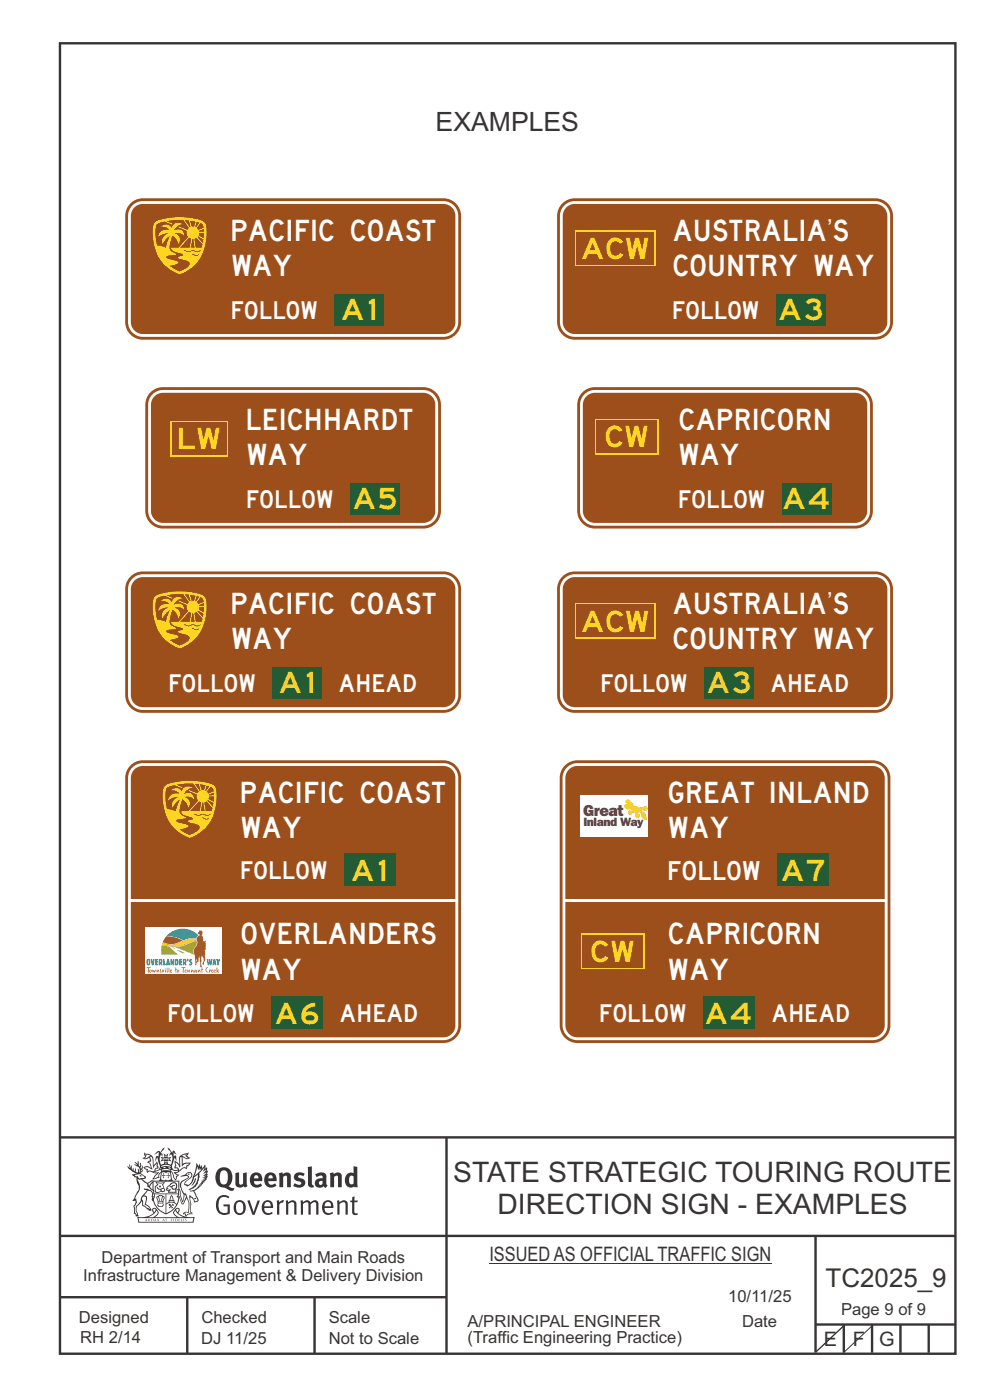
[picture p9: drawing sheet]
<svg xmlns="http://www.w3.org/2000/svg" width="210mm" height="297mm" viewBox="0 0 210 297" stroke-linecap="round" stroke-linejoin="round" font-family="sans-serif">
<path d="M12.7 9.2h190v278h-190zM12.7 241.3h190M94.7 241.4v45.8M12.7 275.2h82M12.7 262.2h190.1M39.7 275.2v12M66.7 275.2v12M173 262.1v24.9" fill="none" stroke="#373435" stroke-width=".51"/>
<g fill="#373435">
<path d="M47 248.4a2.55 2.55 0 0 0 0 2.7l.3 .2a.81 .81 0 0 0 1-1v-.5a1.04 1.04 0 0 0-1.1-1.5zM46.3 248.1a1.82 1.82 0 0 1 2.1-.2 1.82 1.82 0 0 1 .9 1.8 2.29 2.29 0 0 1-.8 2l.7 .3h.5l-.2 .6a2.87 2.87 0 0 1-2-.7 2.12 2.12 0 0 1-1.7-3.1z" fill-rule="evenodd"/>
<path d="M49.9 248.9l.8-.2v2a.46 .46 0 0 0 .3 .6 .46 .46 0 0 0 .6-.3v-2.1l.7-.2v2.4l.2 .5-.5 .3-.3-.3a1.02 1.02 0 0 1-1.2 .3 1.02 1.02 0 0 1-.6-1.1z" fill-rule="evenodd"/>
<path d="M54 249.5l-.1 .5h.9a.49 .49 0 0 0-.2-.6 .49 .49 0 0 0-.6 .1zM53.4 249.1a1.34 1.34 0 0 1 1.6-.2 1.34 1.34 0 0 1 .6 1.5v.2h-1.7a.77 .77 0 0 0 .5 .8 .77 .77 0 0 0 .9-.4l.3 .5a1.59 1.59 0 0 1-2 .2 1.59 1.59 0 0 1-.5-2.1z" fill-rule="evenodd"/>
<path d="M57 249.5l-.1 .5h1a.49 .49 0 0 0-.2-.6 .49 .49 0 0 0-.7 .1zM56.4 249.1a1.34 1.34 0 0 1 1.6-.2 1.34 1.34 0 0 1 .7 1.5v.2h-1.8a.77 .77 0 0 0 .5 .8 .77 .77 0 0 0 .9-.4l.4 .5a1.59 1.59 0 0 1-2.1 .2 1.59 1.59 0 0 1-.5-2.1z" fill-rule="evenodd"/>
<path d="M59.2 248.9l.7-.2 .1 .4a.95 .95 0 0 1 1-.3 .95 .95 0 0 1 .7 .8v2.3h-.8v-2.3a.46 .46 0 0 0-.8 .1v2.2h-.8z" fill-rule="evenodd"/>
<path d="M62.6 249.1a1.75 1.75 0 0 1 2-.1l-.2 .5-.6-.2a.43 .43 0 0 0-.6 .3l.4 .3a1.04 1.04 0 0 1 1.2 1.1 1.04 1.04 0 0 1-1.4 1l-1.2-.4 .3-.6 1 .4 .4-.4a.88 .88 0 0 0-1-.5l-.4-.2-.1-.4z" fill-rule="evenodd"/>
<path d="M65.3 247.6l.8-.2 .1 3.8 .3 .2 .1 .4a.88 .88 0 0 1-1 0 .88 .88 0 0 1-.3-1z" fill-rule="evenodd"/>
<path d="M67.8 250.6a.43 .43 0 0 0-.1 .7 .43 .43 0 0 0 .7-.1v-.7zM66.8 249.1a1.7 1.7 0 0 1 2.4 .1v1.9l.3 .4-.4 .5-.5-.4a1.03 1.03 0 0 1-1.7-.1 1.03 1.03 0 0 1 .8-1.5h.7v-.4a.8 .8 0 0 0-1.2 .1z" fill-rule="evenodd"/>
<path d="M70 248.9l.7-.2 .1 .4a.95 .95 0 0 1 1-.3 .95 .95 0 0 1 .7 .8v2.3h-.8v-2.3a.46 .46 0 0 0-.8 .1v2.2h-.8z" fill-rule="evenodd"/>
<path d="M74.3 249.5a1.48 1.48 0 0 0 0 1.7h.5l.2-.1v-1.5l-.3-.2zM75 247.4l.8 .1 .1 4.4h-.7l-.1-.2a1.26 1.26 0 0 1-1.4 0 1.26 1.26 0 0 1-.5-1.3 1.29 1.29 0 0 1 .4-1.4 1.29 1.29 0 0 1 1.4-.1z" fill-rule="evenodd"/>
<path d="M46.4 253.9a1.72 1.72 0 0 1 2.3 0l-.3 .3a1.24 1.24 0 0 0-1.4-.2 1.24 1.24 0 0 0-.6 1.4 1.49 1.49 0 0 0 1.2 1.9l.7-.1v-1.3h-.8l-.1-.4h1.3v1.9a1.93 1.93 0 0 1-2.2 0 1.93 1.93 0 0 1-.7-2.2l.2-.8z" fill-rule="evenodd"/>
<path d="M50.4 255.1a1.65 1.65 0 0 0 .2 2.2 .99 .99 0 0 0 1-1.4 .78 .78 0 0 0-.4-.8 .78 .78 0 0 0-.8 0zM50 254.9a1.33 1.33 0 0 1 1.6-.1 1.33 1.33 0 0 1 .5 1.4 1.31 1.31 0 0 1-1.3 1.6 1.31 1.31 0 0 1-1.2-1.6v-.6z" fill-rule="evenodd"/>
<path d="M52.5 254.7l.4-.1 .9 2.6 .8-2.5h.5l-1.1 3h-.5z" fill-rule="evenodd"/>
<path d="M56.3 255.2l-.2 .7h1.3a.7 .7 0 0 0-.3-.8 .7 .7 0 0 0-.8 .1zM55.9 255a1.22 1.22 0 0 1 1.5-.2 1.22 1.22 0 0 1 .5 1.5h-1.8a.93 .93 0 0 0 .5 1 .93 .93 0 0 0 1.1-.2l.2 .3a1.43 1.43 0 0 1-1.8 .1 1.43 1.43 0 0 1-.6-1.7z" fill-rule="evenodd"/>
<path d="M58.7 254.7l.4-.1 .1 .5 .4-.4 .6-.1-.2 .5a.66 .66 0 0 0-.8 .7v1.9h-.4z" fill-rule="evenodd"/>
<path d="M60.6 254.7l.4-.1 .1 .5a.94 .94 0 0 1 1-.5 .94 .94 0 0 1 .8 .8v2.3h-.5l-.1-2.5a.81 .81 0 0 0-1.2 .3v2.2h-.4z" fill-rule="evenodd"/>
<path d="M63.7 254.7l.5-.1 .1 .5 .4-.3a.78 .78 0 0 1 1.1 .3 .9 .9 0 0 1 1-.5 .9 .9 0 0 1 .8 .8v2.3h-.5l-.1-2.5a.67 .67 0 0 0-1.1 .3v2.2h-.5v-2.4l-.4-.3-.7 .4v2.3h-.5z" fill-rule="evenodd"/>
<path d="M69 255.2l-.1 .7h1.3a.7 .7 0 0 0-.3-.8 .7 .7 0 0 0-.9 .1zM68.7 255a1.22 1.22 0 0 1 1.5-.2 1.22 1.22 0 0 1 .5 1.5h-1.8a.93 .93 0 0 0 .4 1 .93 .93 0 0 0 1.2-.2l.1 .3a1.44 1.44 0 0 1-1.7 .1 1.44 1.44 0 0 1-.6-1.7z" fill-rule="evenodd"/>
<path d="M71.4 254.7l.5-.1 .1 .5a.94 .94 0 0 1 1-.5 .94 .94 0 0 1 .8 .8v2.3h-.5l-.1-2.5a.81 .81 0 0 0-1.2 .3v2.2h-.4z" fill-rule="evenodd"/>
<path d="M74.7 253.9l.5-.1v.9h.7l-.1 .3h-.6v2.2l.1 .2h.5l.1 .3a.75 .75 0 0 1-1.2-.6v-2.1h-.4v-.3h.4z" fill-rule="evenodd"/>
<path d="M30.8 244.9l1.1 .3-.9 .5h-.4l.6-.5zM31.8 245.4h.2a2.44 2.44 0 0 1 .4 1.9l.1 .5 .7-1-.1 .6 .3 .3a.57 .57 0 0 0-.6 .7l-1-.1-.5 .2 .2-.5-.8-.3 .7-.1 .9 .5 .1-.1-.6-1.3-.2-.2h.5zM30.7 244.4l-.1 .5 .2 .4-.6 .4a1.04 1.04 0 0 0 1.4-.1l.2 .6-.3 .1-.2 .4a.94 .94 0 0 1 .8 1.1l-.2-.1a1.16 1.16 0 0 0-1.5-.1l.3 .4 .4 .2 .1 .5 .2 .1 .1-.2a.94 .94 0 0 1 1.1 .2l.8 .1-1.2 1.2a1.13 1.13 0 0 0 1.2-.2l.4-.1-.1-.4 .5-.8a.83 .83 0 0 0-.6 1.1l-.3-.1-.7 .4 1.1-1.4-.5 .1-.5-.1 1.3-.5-.1-.1-.9 .4v-.3l.2-.2 .3 .1 .1-.3-.2-.4v-.6l-.1-.4-.7 1v-.7a1.42 1.42 0 0 0-1.6-1.8z" fill-rule="evenodd"/>
<path d="M38.5 245.2l.5-.2 .7-.1-.6 .3 .8 .5h-.3zM38.3 245.5l.2-.1 .1 2a1.69 1.69 0 0 1 1.6-.6l-.8 .5 .1 .5a1.1 1.1 0 0 0-1.5 .6l-.1-.5-.2-.2h-.5l.3-.4-.3-.7a1.42 1.42 0 0 1 .8 1.1l.2-.1zM37.1 246.2l.1 1-.2 .3 .1 .4h.5l.1 .2a.96 .96 0 0 1-1.1-.1l-.1 .1a1.06 1.06 0 0 0 1.3 .2v.1a.72 .72 0 0 1-1 .2l.3 .5 .6 .2-.4 .2-.1 .6-.2-.3-.4-1.1-.4-.4 .4 .9a1.54 1.54 0 0 0 .7 1.2l.2-.3a.58 .58 0 0 1 .4-.8l.2-.1h-.3l-.5-.3 .9-.5a.93 .93 0 0 1 1.2-.5v.2l.2-.2 .1-.5a.99 .99 0 0 0 .7-.8l-1.3 .1-.3 .2-.1-1.4 .9 .4 .9-.3h-.4l-.5-.4 .4-.7-.6 .2a1.46 1.46 0 0 0-1.4 2.1v.4l-.2-.4z" fill-rule="evenodd"/>
<path d="M35.6 248.9l.2 .1-.1 .3 .4 .1h-.4v.6l-.1-.6h-.3l.3-.1z" fill-rule="evenodd"/>
<path d="M34.6 248.9l.2 .1v.3l.3 .1h-.3l-.1 .6v-.6h-.4l.4-.1z" fill-rule="evenodd"/>
<path d="M34.3 248.8a.57 .57 0 0 1 .9 .2 .57 .57 0 0 1 .9-.2l.2 1.4h-.2a.57 .57 0 0 1-.9 0 .69 .69 0 0 1-1.1 0zM34.2 248.1l-.3 2.1-.2 .4h3l-.2-.4-.3-2.1h-.2v.2l-.8-.1-.8 .1v-.2z" fill-rule="evenodd"/>
<path d="M34.2 252.4a.3 .3 0 0 0 .6 0 .3 .3 0 0 0-.6 0zM33.3 250.9l.3 .3-.3 .4a.79 .79 0 0 0 0 1.3l.8-.2-.1-.3a.55 .55 0 0 1-.7-.6l.1-.1 .2 .3 .3 .2 .8-.2-.4-.7 .4-.4-.7 .2zM33 250.7l1.1 .2 .9-.2-.4 .6 .4 1.2a.56 .56 0 0 1-.8 .3l-.2 .1a.73 .73 0 0 1-.9 .1 .73 .73 0 0 1-.3-1v-.4l.6-.4z" fill-rule="evenodd"/>
<path d="M35.6 251.8l.7-.4a.58 .58 0 0 1 1-.1 .58 .58 0 0 1-.4 .9l-.3-.3a.43 .43 0 0 1 .6-.4 .57 .57 0 0 0-.8 .2l-.2-.1-.3 .1 .4 .2a.55 .55 0 0 0 .9 .4v.5h-1.3l.3-.4-.1-.1-.6 .1 .2-.3-.2-.1zM35.4 251.8l-.1 .2a.39 .39 0 0 0 .2 .6h.3l-.2 .4h1.9l-.1-.8a.86 .86 0 0 0-.1-1.3 .86 .86 0 0 0-1.3 .4z" fill-rule="evenodd"/>
<path d="M36 254.8h.8v.2h-.8zM36.4 253.8l.2 .8h-.4zM36.4 253.5l-.3 .5-.1 .6h-.2v.4l-.7 .4 .2 .1a1.48 1.48 0 0 1 2.1 .2l.2-.1-.6-.5v-.5h-.2l-.1-.6z" fill-rule="evenodd"/>
<path d="M35.8 255.4l.4 .1 .1 .3 .3-.2-.2-.2a.38 .38 0 0 1 .5 .5l-.2-.2-.3 .2 .3 .2-.3 .3-.1-.4-.4 .4-.1-.2 .4-.3-.1-.1-.2 .1z" fill-rule="evenodd"/>
<path d="M34.5 254h.2v.2l-.2 .6h-.2zM33.6 255.3h.9v.2a.55 .55 0 0 1-.8 .4v-.2l-.2-.1zM33.4 254h.2l.2 .8h-.2zM33.6 255l.8-.1 .1 .2h-.8zM33.8 253.7h.5l-.2 1.1h-.1zM33.3 253.8l-.1 .3 .3 1.1a.48 .48 0 0 0-.1 .6 .48 .48 0 0 0 .5 .2h.5a.49 .49 0 0 0 .2-.8l.3-1.1-.1-.3a1.42 1.42 0 0 0-1.5 0z" fill-rule="evenodd"/>
<path d="M33.7 251.5l.4 .1 .1 .3h-.3z" fill-rule="evenodd"/>
<path d="M41.3 250.1l.3-.2-.2 .8-.6 .8h-.2l.5-.7z" fill-rule="evenodd"/>
<path d="M39.7 249l.3-.2 .5 .2a.88 .88 0 0 1-.6 1.1 1.22 1.22 0 0 0-.8 1.3l.5 .2a.72 .72 0 0 0 .9-.4l.5-.8 .2-.6 .8-.6v.2a2.85 2.85 0 0 1-2 2.9l.1 .1a2.13 2.13 0 0 0 1.9-1.5v-.3a2.01 2.01 0 0 0 .3-1.7l1.1-1.3-.4 1 .7-.5-.7 1 .8-.4-.8 .8 .7-.2-.9 .6 .8-.1-.8 .4h.7l-.8 .3 .3 .2h-.4l.2 .3h-.4l.2 .3h-.4l.1 .2h-.1a2.16 2.16 0 0 1-2 1.1l.1 .2 .4-.1a.76 .76 0 0 1 .7 .8l.5 1.2-.6 .2a1.45 1.45 0 0 0-1.1-1.3l.2 1.8-.1 1.8 .4 .3a1.07 1.07 0 0 0-1.2 .4v-.3l-.5-.2a.87 .87 0 0 1 1.1-.1v-.7a4.4 4.4 0 0 0-.6-3.1l-.1-.3h-.2a2.16 2.16 0 0 1-.7-2.2l.3-.4 1.2-.7a.55 .55 0 0 0-.4-.8zM37.8 252.4a.76 .76 0 0 1 .3 1.1l.6 1.6 .4-1.7 .2 .1a.61 .61 0 0 1-.1 .9l-.3 .8-.2 .1-.7-1.6-.3 .1a1.18 1.18 0 0 0 .1-1.4zM41.8 247.5l.2 .7 .3-.5v.6l.4-.5a1.9 1.9 0 0 1-1.2 1.4l-.3 .3zM38.2 249.6l1.4-.2 .2 .2v.3l-.5 .2a1.26 1.26 0 0 0-.9 1.9l.2 .7a1.84 1.84 0 0 1 .1 2.1l-.4-1.4a.96 .96 0 0 0-.4-1.2l-.4 .2a.78 .78 0 0 1 0 1.3l.1 .3h.4l.4 1.1a.38 .38 0 0 0 .2 .4 .38 .38 0 0 0 .4-.1l.6-1.2a2.94 2.94 0 0 1 .4 2.5l-.1 .4h-.8l-.3 .4v.2l.4-.1 .1 .4 .2 .1a1.02 1.02 0 0 1 1.3-.5v-.4l-.3-.1 .1-1.8-.3-1.3h.1a1.14 1.14 0 0 1 .8 1 .63 .63 0 0 0 .8-.2 .63 .63 0 0 0-.2-.9l-.6-1.2 .9-.6 .2-.4h.3l-.1-.2h.4l-.1-.3h.3l-.1-.3 .5-.1-.2-.2 .6-.4v-.2h-.2l.4-.5h-.3l.3-.5-.4 .1 .4-.5v-.3l-.3 .2 .2-.7-.1-.2-.4 .3v-.8l-.6 .8-.2-.8-.2 .5-.3-.7-.1 .6-.5-.8-.1 1.4-.6 1.8a1.81 1.81 0 0 1-1 1.5l-.6-.2a1.75 1.75 0 0 1 1.1-1.2 .75 .75 0 0 0 .1-1.3 .75 .75 0 0 0-1.2 .4z" fill-rule="evenodd"/>
<path d="M41.2 254.1h.3l.2 .2-.4 .1z" fill-rule="evenodd"/>
<path d="M29.4 258.4h11.6l-.1 .8h-11.4zM31.3 258.2l.5-.1a2.48 2.48 0 0 0 1.4-1.3l.3 .5-.5 .6-.5 .3zM32.5 256.6l.3-.2 .2 .1-.3 .7zM37.2 256.8a2.65 2.65 0 0 0 1.8 1.4h-1.1l-.5-.3-.5-.6zM37.4 256.5l.2-.1 .3 .2-.3 .6zM29.2 258.2l.1 1.2h11.8l.2-1.1-.2-.1a4.1 4.1 0 0 1-3.3-.9l.3-.4-.1-.6a1.06 1.06 0 0 0-1.3 1l.2 .4 .6 .5h-4.7l.3-.1a.84 .84 0 0 0 .6-.8 .84 .84 0 0 0-.5-.8l-.3-.2h-.5l-.1 .6 .3 .4a4.2 4.2 0 0 1-3.4 .9z" fill-rule="evenodd"/>
<path d="M31 258.7l.1 .2h-.2zM31 258.5l-.3 .6 .4-.2 .2 .2z" fill-rule="evenodd"/>
<path d="M31.3 258.6h.3v.4a.25 .25 0 0 0 .2-.1 .25 .25 0 0 0-.1-.3h.1a.29 .29 0 0 1 0 .4 .29 .29 0 0 1-.4 0 .29 .29 0 0 1 0-.4z" fill-rule="evenodd"/>
<path d="M32.2 258.6a.22 .22 0 0 1 .3 .2 .22 .22 0 0 1-.3 .2zM32 258.6l.1 .4a.33 .33 0 0 0 .4 0 .33 .33 0 0 0 0-.4 .33 .33 0 0 0-.5 0z" fill-rule="evenodd"/>
<path d="M32.9 258.7l.1 .2h-.2zM32.9 258.5l-.2 .6 .3-.2 .2 .2z" fill-rule="evenodd"/>
<path d="M33.3 258.6h.2l.1 .1 .2-.1-.2 .2 .2 .3-.3-.3-.1 .3h-.1l.2-.3z" fill-rule="evenodd"/>
<path d="M34.7 258.7l.1 .2h-.2zM34.7 258.5l-.3 .6 .4-.2 .2 .2z" fill-rule="evenodd"/>
<path d="M35 258.5h.5l-.2 .1v.5h-.2l.1-.5z" fill-rule="evenodd"/>
<path d="M36.2 258.6l.3-.1-.1 .1v.2h.1h-.1v.3h-.2z" fill-rule="evenodd"/>
<path d="M36.7 258.6h.2v.5h-.2z" fill-rule="evenodd"/>
<path d="M37.3 258.6a.22 .22 0 0 1 .3 .2 .22 .22 0 0 1-.3 .2zM37.1 258.6v.4a.33 .33 0 0 0 .5 0 .33 .33 0 0 0 0-.4 .33 .33 0 0 0-.5 0z" fill-rule="evenodd"/>
<path d="M37.8 258.6l.4-.1-.2 .1v.2h.1h-.1v.2l.2 .1h-.4z" fill-rule="evenodd"/>
<path d="M38.4 258.6h.2l-.1 .4 .2 .1h-.3z" fill-rule="evenodd"/>
<path d="M38.9 258.6h.2v.5h-.2z" fill-rule="evenodd"/>
<path d="M39.3 258.6h.2h-.1l.2 .3-.2 .2-.1-.1v-.1l.2 .1z" fill-rule="evenodd"/>
<path d="M34.2 247.4a1.51 1.51 0 0 1 2 .2 2.67 2.67 0 0 0-2.1 0zM35.7 247.6l.4 .1 .1 .3-.4-.1zM34.6 247.6h.5l.1 .2h-.4zM34 247.8l.3 .2h-.3zM34.9 246.9l.3-.2 .3 .2zM34.9 245.6l.2 .1v.3h-.2zM35 245.1l.2 .2 .2-.2-.1 .3h-.2zM35.1 246.3h.2l.1 .4-.2-.2-.2 .2zM35.3 245.7l.2-.1v.4h-.2zM34.4 245.7h.3l.1 .3-.4 .1 .2-.2zM35.7 245.7h.3l-.2 .2 .2 .2-.4-.1zM32.7 244.9l1-.5-.1 1-.2-.2-.3 .2-.3 1.1 .5-1 .3 .9a1.84 1.84 0 0 1 .2 1.7l.4 .1a2.48 2.48 0 0 1 2.2 0l.2-.2-.2-.7 .7-1.8 .4 .7-.2-1-.2-.1-.2 .3v-.9l.6 .4-.6-.8-.3 .1-.1 .4-.5-.9-.5-.3 .2 .5 .6 .5-.5 .8 .4-.4a2.06 2.06 0 0 1 0 2.3l-.5-.2-.2-.6 .1-.1 .8 .2-.4-.5 .4-.5-.7 .2-.2-.2 .2-.7-.5 .4-.5-.4 .2 .7-.2 .2-.7-.2 .4 .5-.4 .5 .8-.2 .1 .1-.2 .6-.5 .2a2.02 2.02 0 0 1 0-2.2l.3 .5-.1-.7-.3-.1 .8-1.2-.4 .3-.5 .8-.2-.3a.8 .8 0 0 0-.8 .5z" fill-rule="evenodd"/>
<path d="M29.2 250.1l.3 .1a.61 .61 0 0 1 .8 .4l.3 .2a.8 .8 0 0 1 .6 1l.4 .1 .5 .5a1 1 0 0 1 .5 1.1l-.1 .7v-.5h-.1a.96 .96 0 0 0-.8-1.3l-.2-.2h-.7l-.1-.1-.1 .1 .1 .3h.6l-1.2 1.3-.2 1-.4 .6a1.33 1.33 0 0 0-.5 1.8l.2 .5a1.26 1.26 0 0 1-.5-1.5l-.1-.3a1.56 1.56 0 0 0 .4-1.7l-.3 .2 .2-.5a3.2 3.2 0 0 0 .7-3zM30.4 253.9h.4a2.06 2.06 0 0 1-.1 1.6l.7 .5 .4 .4-.6-.1-.8-.6-.1-.9a.51 .51 0 0 1 .1-.9zM28.6 249.3a1.52 1.52 0 0 1 2.1 .5l-1.1 .2-.2-.1-.1-.4h-.5zM27.5 247v.8l-.3-.4h-.1a3.1 3.1 0 0 0 1.9 1.6l-1 .1 .5 .6 .5 .1 .1 1.1a1.84 1.84 0 0 1-.3 2.5l-.4 .9-.3 .4 .2 .1 .4-.1 .1 .4-.2 .5-.3 .2 .1 1.7h.2l.3 .5 .1 .1 .4-.1-.1-.5a1.3 1.3 0 0 1-.1-1.7l.9-1 .1 1.1 .6 .2 .5 .5 .1-.1 .2 .3h.5a1.85 1.85 0 0 0-1.2-1.4l.1-.3a1.39 1.39 0 0 0 0-1.4l-.5-.1 .5-.5a.66 .66 0 0 1 .9-.4 .66 .66 0 0 1 .3 .9l-.1 .4 .2-.1v.2l-.1 .3 .2 .5 .1-.3a2.24 2.24 0 0 0 .1-2.2 .73 .73 0 0 1-.7-.7 .73 .73 0 0 1 .6-.7v-.2a.94 .94 0 0 0-.9 .8 .48 .48 0 0 1-.1-.6 .48 .48 0 0 1 .5-.2l.5-.3a.51 .51 0 0 0-.8 .2l-.5 .2-1-.8h.6l.2-.5-1.2-.7 .5-.5v-.3l-.5 .4 .1-.2a.69 .69 0 0 0 .2-1v.4l-.2 .3v-1.1l-.3-.2 .1 .6-.1 .2-.4-1.3v.7l-.6-.4 .5 .7-.6-.2 .3 .3a1 1 0 0 1 .7 1.4l-.2-.8v.9l-.5-.2v-.8l-.2 .7-.2-.1-.1-.6-.2 .4-.2-.2 .1-.7-.2 .5z" fill-rule="evenodd"/>
<path d="M29.6 249.4l.2-.1 .3 .2z" fill-rule="evenodd"/>
<path d="M32.4 250.5h5.6v2l-.2-.1v-1.7h-5.2v2.5h5.2v-.8l.1 .2-.1 1.1v-.3h-2.5v4a4.1 4.1 0 0 0 2.6-3.6l.1-.1a4 4 0 0 1-2.8 3.9 4.2 4.2 0 0 1-2.8-4.7l.1 1.2 .1-.1a3.8 3.8 0 0 0 2.5 3.4v-4h-2.5l-.2-.9z" fill-rule="evenodd"/>
<circle cx="40" cy="249.1" r=".17"/>
</g>
<path d="M173 281h29.7M179 281v6M185 281v6M191 281v6M197 281v6" fill="none" stroke="#373435" stroke-width=".51"/>
<path d="M179.2 281.1l-6.1 5.7" fill="none" stroke="#373435" stroke-width=".21"/>
<path d="M124 83.7a3.1 3.1 0 0 0-1 2.2v22.5a3.2 3.2 0 0 0 3.2 3.1h55.2a3.2 3.2 0 0 0 3.2-3.1v-22.5a3.2 3.2 0 0 0-3.2-3.2h-55.2a3.1 3.1 0 0 0-2.2 1zM124.6 83.9a2.54 2.54 0 0 0-1 2v22.5a2.55 2.55 0 0 0 2.6 2.5h55.2a2.55 2.55 0 0 0 2.6-2.5v-22.5a2.55 2.55 0 0 0-2.6-2.6h-55.2l-.6 .1zM123.5 83.2a3.7 3.7 0 0 1 2.7-1.1h55.2a3.8 3.8 0 0 1 3.8 3.8v22.5a3.8 3.8 0 0 1-3.8 3.7h-55.2a3.8 3.8 0 0 1-3.8-3.7v-22.5a3.7 3.7 0 0 1 1.1-2.7z" fill-rule="evenodd" fill="#9d4f1b"/>
<path d="M165.9 102.4h10.5v6.7h-10.5z" fill-rule="evenodd" fill="#235b35"/>
<path d="M126.2 88.9h13.5v7.5h-13.5z" fill-rule="evenodd" fill="#ffd520"/>
<g fill="#9d4f1b">
<path d="M126.5 89.2h12.9v6.9h-12.9z" fill-rule="evenodd"/>
<path d="M32.3 83.7a3.1 3.1 0 0 0-.9 2.2v22.5a3.2 3.2 0 0 0 3.2 3.1h55.2a3.2 3.2 0 0 0 3.1-3.1v-22.5a3.2 3.2 0 0 0-3.1-3.2h-55.2a3.1 3.1 0 0 0-2.3 1zM33 83.9a2.54 2.54 0 0 0-1 2v22.5a2.55 2.55 0 0 0 2.6 2.5h55.2a2.55 2.55 0 0 0 2.5-2.5v-22.5a2.55 2.55 0 0 0-2.5-2.6h-55.2l-.6 .1zM31.9 83.2a3.7 3.7 0 0 1 2.7-1.1h55.2a3.8 3.8 0 0 1 3.7 3.8v22.5a3.8 3.8 0 0 1-3.7 3.7h-55.2a3.8 3.8 0 0 1-3.8-3.7v-22.5a3.7 3.7 0 0 1 1.1-2.7z" fill-rule="evenodd"/>
</g>
<path d="M74.3 102.4h10.5v6.7h-10.5z" fill-rule="evenodd" fill="#235b35"/>
<path d="M36.2 89.3h12.2v7.5h-12.2z" fill-rule="evenodd" fill="#ffd520"/>
<g fill="#9d4f1b">
<path d="M36.5 89.6h11.6v6.9h-11.6z" fill-rule="evenodd"/>
<path d="M119.7 43.6a3.1 3.1 0 0 0-.9 2.2v22.5a3.2 3.2 0 0 0 3.1 3.2h63.8a3.2 3.2 0 0 0 3.1-3.2v-22.5a3.2 3.2 0 0 0-3.1-3.1h-63.8a3.1 3.1 0 0 0-2.2 .9zM119.9 44.2l-.5 1v.6v22.5a2.55 2.55 0 0 0 2.5 2.6h63.8a2.55 2.55 0 0 0 2.5-2.6v-22.5a2.55 2.55 0 0 0-2.5-2.5h-63.8a2.54 2.54 0 0 0-2 .9zM119.3 43.2a3.7 3.7 0 0 1 2.6-1.1h63.8a3.8 3.8 0 0 1 3.7 3.7v22.5a3.8 3.8 0 0 1-3.7 3.8h-63.8a3.8 3.8 0 0 1-3.7-3.8v-22.5a3.7 3.7 0 0 1 1.1-2.6z" fill-rule="evenodd"/>
</g>
<path d="M164.6 62.3h10.5v6.8h-10.5z" fill-rule="evenodd" fill="#235b35"/>
<path d="M122 48.9h17.1v7.5h-17.1z" fill-rule="evenodd" fill="#ffd520"/>
<g fill="#9d4f1b">
<path d="M122.3 49.2h16.5v6.9h-16.5z" fill-rule="evenodd"/>
<path d="M119.7 122.7a3.1 3.1 0 0 0-.9 2.3v22.5a3.2 3.2 0 0 0 3.1 3.1h63.8a3.2 3.2 0 0 0 3.1-3.1v-22.5a3.2 3.2 0 0 0-3.1-3.2h-63.8a3.1 3.1 0 0 0-2.2 .9zM120.3 123a2.54 2.54 0 0 0-.9 2v22.5a2.55 2.55 0 0 0 2.5 2.5h63.8a2.55 2.55 0 0 0 2.5-2.5v-22.5a2.55 2.55 0 0 0-2.5-2.6h-63.8l-.6 .1zM119.3 122.3a3.7 3.7 0 0 1 2.6-1.1h63.8a3.8 3.8 0 0 1 3.7 3.8v22.5a3.8 3.8 0 0 1-3.7 3.7h-63.8a3.8 3.8 0 0 1-3.7-3.7v-22.5a3.7 3.7 0 0 1 1.1-2.7z" fill-rule="evenodd"/>
</g>
<path d="M149.4 141.5h10.5v6.7h-10.5z" fill-rule="evenodd" fill="#235b35"/>
<path d="M122 128h17.1v7.5h-17.1z" fill-rule="evenodd" fill="#ffd520"/>
<g fill="#9d4f1b">
<path d="M122.3 128.3h16.5v6.9h-16.5z" fill-rule="evenodd"/>
<path d="M28.1 43.6a3.1 3.1 0 0 0-.9 2.2v22.5a3.2 3.2 0 0 0 3.1 3.2h63.8a3.2 3.2 0 0 0 3.1-3.2v-22.5a3.2 3.2 0 0 0-3.1-3.1h-63.8a3.1 3.1 0 0 0-2.2 .9zM28.3 44.2l-.5 1v.6v22.5a2.55 2.55 0 0 0 2.5 2.6h63.8a2.55 2.55 0 0 0 2.5-2.6v-22.5a2.55 2.55 0 0 0-2.5-2.5h-63.8a2.54 2.54 0 0 0-2 .9zM27.7 43.2a3.7 3.7 0 0 1 2.6-1.1h63.8a3.8 3.8 0 0 1 3.7 3.7v22.5a3.8 3.8 0 0 1-3.7 3.8h-63.8a3.8 3.8 0 0 1-3.7-3.8v-22.5a3.7 3.7 0 0 1 1.1-2.6z" fill-rule="evenodd"/>
</g>
<path d="M71 62.3h10.5v6.8h-10.5z" fill-rule="evenodd" fill="#235b35"/>
<path d="M32.8 47.3a8.8 8.8 0 0 0 .4 6.3 7.8 7.8 0 0 0 5 4.5 8.5 8.5 0 0 0 5.6-8.2v-.2a2.82 2.82 0 0 0-.7-2.7 13.8 13.8 0 0 0-10.1 .1zM42 50.1l1.2 .7-.2 .8-1.2-1.3zM40.1 50.4l.5 .2-.3 1.9h-2.1zM40.8 50.7h.2l.3 1.8h-.8zM42.2 49.4l1.1-.1-.1 1.3-1.1-.7zM42.1 49l1.2-.5v.6l-1.1 .1zM42.5 47.3l.6 .4 .1 .6-1.1 .5-.4-.4zM41.7 47.1l.6 .1-.7 1.1-.2-.1zM40.3 46.8l1.2 .2-.3 1.1h-.6zM39.1 46.7l.9 .1 .4 1.4-.2 .1zM33.3 47.5l1.6-.5 1.6 .6 .1-.1-1.4-.6 1.7-.2 2-.1 1.2 1.8-.4 .4-1.7-.7-.2 .1 1.9 .8-.1 .6 .4 .7-2.1 2.2h-1.5l-.1 .2 .2 .3 .3 .3 2.1 .7-.2 .3-.8 .2-.1 .3 1.7 .5a.78 .78 0 0 1 .8 .6 .78 .78 0 0 1-.6 .9l-.6 .3a1.47 1.47 0 0 1-1.9 .1l-1.2-.8 1.4-.4 .4-.2v-.2l-2.2-.7a.36 .36 0 0 1-.4-.4 .36 .36 0 0 1 .5-.3l1.6-.2v-.1a1.97 1.97 0 0 1-1.3-1.1l.1-1.2 .4-1.7a2.6 2.6 0 0 1 1.3 1.9 1.4 1.4 0 0 0-.8-2.3 1.93 1.93 0 0 1 2 .5 1.28 1.28 0 0 0-.6-1.2 1.28 1.28 0 0 0-1.4 0h-.1a2.35 2.35 0 0 1 1.9-1.2 1.46 1.46 0 0 0-2.4 .8 1.49 1.49 0 0 0-2.3-.3 1.87 1.87 0 0 1 1.9 .7 1.79 1.79 0 0 0-2.5 1.4 3.1 3.1 0 0 1 2.3-.7 1.84 1.84 0 0 0-1.4 2.3l.9-1.2 .8-.6-.9 2.6-.8-.3-1.1-.2-.1-.4a6 6 0 0 1 .1-4.2zM40.7 53.9h.3a.97 .97 0 0 0 1.3 0 .97 .97 0 0 1-1.5 .1zM39 53.1h.3a1.21 1.21 0 0 0 1.5-.1l.3 .1a1.17 1.17 0 0 0 1.5-.1l-.1 .3a1.4 1.4 0 0 1-1.6 0h-.2a1.28 1.28 0 0 1-1.7-.2zM41.2 50.6l.5-.2 1.3 1.5-.2 .6h-1.3z" fill="#ffd520"/>
<path d="M28.1 122.7a3.1 3.1 0 0 0-.9 2.3v22.5a3.2 3.2 0 0 0 3.1 3.1h63.8a3.2 3.2 0 0 0 3.1-3.1v-22.5a3.2 3.2 0 0 0-3.1-3.2h-63.8a3.1 3.1 0 0 0-2.2 .9zM28.3 123.4l-.5 1v.6v22.5a2.55 2.55 0 0 0 2.5 2.5h63.8a2.55 2.55 0 0 0 2.5-2.5v-22.5a2.55 2.55 0 0 0-2.5-2.6h-63.8a2.54 2.54 0 0 0-2 1zM27.7 122.3a3.7 3.7 0 0 1 2.6-1.1h63.8a3.8 3.8 0 0 1 3.7 3.8v22.5a3.8 3.8 0 0 1-3.7 3.7h-63.8a3.8 3.8 0 0 1-3.7-3.7v-22.5a3.7 3.7 0 0 1 1.1-2.7z" fill-rule="evenodd" fill="#9d4f1b"/>
<path d="M57.8 141.5h10.5v6.7h-10.5z" fill-rule="evenodd" fill="#235b35"/>
<path d="M32.8 126.6a8.8 8.8 0 0 0 .4 6.4 7.8 7.8 0 0 0 5 4.5 8.5 8.5 0 0 0 5.6-8.2v-.2a2.82 2.82 0 0 0-.7-2.7 13.8 13.8 0 0 0-10.1 .1zM42 129.5l1.2 .7-.2 .8-1.2-1.3zM40.1 129.8l.5 .2-.3 1.9h-2.1zM40.8 130.1h.2l.3 1.8h-.8zM42.2 128.8l1.1-.1-.1 1.2-1.1-.6zM42.1 128.4l1.2-.5v.6l-1.1 .1zM42.5 126.7l.6 .4 .1 .6-1.1 .5-.4-.5zM41.7 126.4l.6 .2-.7 1-.2-.1zM40.3 126.2l1.2 .2-.3 1.1h-.6zM39.1 126l.9 .1 .4 1.4-.2 .1zM33.3 126.9l1.6-.6 1.6 .7 .1-.2-1.4-.5 1.7-.3h2l1.2 1.7-.4 .5-1.7-.8-.2 .2 1.9 .7-.1 .7 .4 .6-2.1 2.3h-1.5l-.1 .2 .2 .3 .3 .3 2.1 .7-.2 .2-.8 .3-.1 .2 1.7 .5a.78 .78 0 0 1 .8 .7 .78 .78 0 0 1-.6 .8l-.6 .4a1.47 1.47 0 0 1-1.9 .1l-1.2-.9 1.4-.3 .4-.2v-.2l-2.2-.7a.36 .36 0 0 1-.4-.4 .36 .36 0 0 1 .5-.3l1.6-.2v-.2a1.97 1.97 0 0 1-1.3-1.1l.1-1.1 .4-1.7a2.6 2.6 0 0 1 1.3 1.9 1.4 1.4 0 0 0-.8-2.3 1.93 1.93 0 0 1 2 .5 1.28 1.28 0 0 0-.6-1.3 1.28 1.28 0 0 0-1.4 .1h-.1a2.35 2.35 0 0 1 1.9-1.3 1.46 1.46 0 0 0-2.4 .9 1.49 1.49 0 0 0-2.3-.3 1.87 1.87 0 0 1 1.9 .7 1.79 1.79 0 0 0-2.5 1.4 3.1 3.1 0 0 1 2.3-.7 1.84 1.84 0 0 0-1.4 2.3l.9-1.3 .8-.5-.9 2.6-.8-.4-1.1-.1-.1-.4a6 6 0 0 1 .1-4.2zM40.7 133.2h.3a.97 .97 0 0 0 1.3 .1 .97 .97 0 0 1-1.5 .1zM39 132.4h.3a1.21 1.21 0 0 0 1.5 0h.3a1.17 1.17 0 0 0 1.5 0l-.1 .3a1.4 1.4 0 0 1-1.6-.1h-.2a1.28 1.28 0 0 1-1.7-.2zM41.2 130l.5-.2 1.3 1.4-.2 .7h-1.3z" fill="#ffd520"/>
<path d="M27.7 162.4a3.7 3.7 0 0 1 2.6-1.1h63.8a3.8 3.8 0 0 1 3.7 3.7v52.5a3.8 3.8 0 0 1-3.7 3.8h-63.8a3.8 3.8 0 0 1-3.7-3.8v-52.5a3.7 3.7 0 0 1 1.1-2.6z" fill-rule="evenodd" fill="#9d4f1b"/>
<path d="M28.1 162.8a3.1 3.1 0 0 1 2.2-.9h63.8a3.2 3.2 0 0 1 3.1 3.1v52.5a3.2 3.2 0 0 1-3.1 3.2h-63.8a3.2 3.2 0 0 1-3.1-3.2v-52.5a3.1 3.1 0 0 1 .9-2.2z" fill-rule="evenodd" fill="#fefefe"/>
<path d="M28.7 163.1l1-.5 .6-.1h63.8a2.56 2.56 0 0 1 2.5 2.5v52.5a2.56 2.56 0 0 1-2.5 2.6h-63.8a2.56 2.56 0 0 1-2.5-2.6v-52.5a2.55 2.55 0 0 1 .9-1.9z" fill-rule="evenodd" fill="#9d4f1b"/>
<path d="M27.6 190.7h69v.6h-69z" fill-rule="evenodd" fill="#fefefe"/>
<g fill="#235b35">
<path d="M57.6 211.5h10.9v6.8h-10.9z" fill-rule="evenodd"/>
<path d="M73 181.1h10.9v6.8h-10.9z" fill-rule="evenodd"/>
</g>
<path d="M30.8 196.8h16.2v9.9h-16.2z" fill-rule="evenodd" fill="#fefefe"/>
<path d="M35.3 198.6a6.2 6.2 0 0 1 3.4 .9l-.2 .1a4.1 4.1 0 0 1-4 .3z" fill="#c0333d"/>
<g fill="#008dd0">
<path d="M32 203.5h.3l.1 .8 .1-.8h.3l-.2 1.3h-.4z"/>
<path d="M32.9 203.5h.6v.2l-.3 .1v.1l.3 .1v.2l-.3 .1v.2h.3v.3l-.6-.1z"/>
<path d="M34.6 203.4l.3 .1v.9l.2 .1v.3l-.5-.1z"/>
<path d="M36.2 203.5l.3-.1 .2 .6v-.5h.3l-.1 1.3h-.2l-.2-.7-.1 .6-.2 .1z"/>
<path d="M38 203.5h.6v.2l-.3 .1v.1l.3 .1v.2l-.3 .1v.2h.3v.3l-.6-.1z"/>
<path d="M39.7 203.5h.3l-.1 .4h-.2z"/>
<path d="M40.2 203.5h.5v.2l-.3 .1 .4 .5-.2 .5-.5-.1 .1-.3h.3l-.3-.4z"/>
<path d="M43.9 203.5h.3l.1 .7v-.7h.3l.1 .7 .1-.7h.3l-.3 1.3h-.2l-.1-.5-.1 .5h-.3z"/>
<path d="M45.9 203.5h.3l.1 .4 .1-.4h.3l-.3 1.3h-.3z"/>
<path d="M31.4 203.7l.1 .8 .1-.6zM31.2 203.5a.38 .38 0 0 1 .6 .1v1l-.4 .2-.3-.3z"/>
<path d="M34 203.7l.1 .4v-.3zM33.7 203.5l.7 .1-.1 .7 .1 .5h-.2l-.2-.5v.5h-.3z"/>
<path d="M35.6 203.8l.1 .5zM35.5 203.4l.3 .1 .2 1.3h-.2l-.1-.3-.2 .3h-.3z"/>
<path d="M37.4 203.7l.1 .8v-.6zM37.1 203.5h.5l.2 .2v.8l-.1 .2h-.6z"/>
<path d="M39.1 203.7l.1 .4v-.3zM38.8 203.5l.7 .1-.1 .7 .2 .5h-.3l-.2-.5v.5h-.3z"/>
<path d="M45.5 203.8v.5zM45.3 203.5h.3l.2 1.3h-.2l-.1-.2-.1 .2h-.3z"/>
</g>
<g fill="#c0333d">
<path d="M31.1 205.3l.9-.1-.4 .1-.1 1.1-.1-.1v-1z"/>
<path d="M32.3 205.7l.2 .4 .2-.3 .1 .3 .2-.4v.3a.19 .19 0 0 1-.2 .3 .19 .19 0 0 1-.2-.3l-.2 .3z"/>
<path d="M33.2 205.7l.2 .4v-.1a.21 .21 0 0 1 .3-.3 .21 .21 0 0 1 .1 .4l-.1 .2-.1-.4-.4 .4z"/>
<path d="M34 205.6h.1v.3a.25 .25 0 0 1 .2 .3 .25 .25 0 0 1-.3 .2l.1-.1-.2-.4z"/>
<path d="M34.4 205.7h.1l.1 .4 .3-.4-.2 .3a.21 .21 0 0 1-.2 .3 .21 .21 0 0 1-.1-.3z"/>
<path d="M35.4 205.3l.1 .1v1z"/>
<path d="M35.8 205.3l.1 .1v1z"/>
<path d="M37.2 205.2l.2 .4 .2 .1-.2 .1-.1 .6-.1-.6h-.2l.2-.1z"/>
<path d="M38.5 205.3l.8-.1-.3 .1-.1 1.1-.1-.1v-1z"/>
<path d="M39.8 205.7l.1 .4 .1-.1a.21 .21 0 0 1 .2-.3 .21 .21 0 0 1 .1 .4v.2l-.2-.4-.3 .4z"/>
<path d="M40.5 205.7l.2 .4v-.1a.21 .21 0 0 1 .3-.3 .21 .21 0 0 1 .1 .4l-.1 .2-.1-.4-.4 .4z"/>
<path d="M42 205.7l.1 .4v-.1a.21 .21 0 0 1 .3-.3 .21 .21 0 0 1 .1 .4v.2l-.2-.4-.3 .4z"/>
<path d="M42.8 205.2l.1 .4 .2 .1-.2 .1v.6l-.1-.6h-.2l.2-.1z"/>
<path d="M43.8 205.3l.3-.1-.3 .6 .1 .3 .3 .1-.1 .1a.6 .6 0 0 1-.5-.4 .6 .6 0 0 1 .2-.6z"/>
<path d="M44.4 205.7l.1 .2 .1-.2h.2l-.3 .7z"/>
<path d="M45.9 205.3h.2v.6l.3-.2a.3 .3 0 0 0-.1 .3 .3 .3 0 0 0 .2 .3h-.1l-.3-.2v.2l-.2 .1z"/>
<path d="M31.9 205.9v.3l.1-.3zM31.6 206a.31 .31 0 0 1 .6 0 .31 .31 0 0 1-.6 0z"/>
<path d="M35 205.4a.1 .1 0 0 1 .2 0 .1 .1 0 0 1-.2 0zM35 205.7h.1l.1 .6z"/>
<path d="M36.2 205.8v.1h.1zM36.1 205.8a.19 .19 0 0 1 .3-.1 .19 .19 0 0 1 0 .3 .19 .19 0 0 1-.2 0l.3 .3a.31 .31 0 0 1-.5-.1 .31 .31 0 0 1 .1-.4z"/>
<path d="M37.7 205.9v.3l.2-.3zM37.4 206a.31 .31 0 0 1 .6 0 .31 .31 0 0 1-.6 0z"/>
<path d="M39.4 205.8l-.1 .1h.1zM39.2 205.8a.19 .19 0 0 1 .3-.1 .19 .19 0 0 1 0 .3 .19 .19 0 0 1-.2 0l.3 .3a.31 .31 0 0 1-.4-.1 .31 .31 0 0 1 0-.4z"/>
<path d="M41.5 205.8l-.2 .4zM41.4 205.7a.44 .44 0 0 1 .4 .6l-.2-.3a.25 .25 0 0 1-.1 .3 .25 .25 0 0 1-.4-.1 .25 .25 0 0 1 .2-.3z"/>
<path d="M45 205.8l-.1 .1h.2zM44.9 205.8a.19 .19 0 0 1 .2-.1 .19 .19 0 0 1 .1 .3 .19 .19 0 0 1-.3 0l.3 .3a.31 .31 0 0 1-.4-.1 .31 .31 0 0 1 .1-.4z"/>
<path d="M45.5 205.8v.1h.1zM45.4 205.8a.19 .19 0 0 1 .3-.1 .19 .19 0 0 1 0 .3 .19 .19 0 0 1-.3 0l.4 .3a.31 .31 0 0 1-.5-.1 .31 .31 0 0 1 .1-.4z"/>
<path d="M42.3 197.5l-.4 .5 .4 .2v.3a.93 .93 0 0 0-.4 1.5l-.3 .7a1.93 1.93 0 0 0-.3 2.3l.1 1.7h.3v-.5l.4-.3 .2-1 .2 1.4-.1 .8 .4 .1-.2-1 .2-1.5 .4 .6v.3l-.3 .9a.22 .22 0 0 0 .4 .1 .22 .22 0 0 0 0-.4l.2-.6v-1.6a.29 .29 0 0 1-.1-.3 .29 .29 0 0 1 .2-.3l.1-1.9-.2 .2h-.4l-.1-1-.2-.3 .1-.1v-.4l.3-.2h-.3l-.2-.3zM41.7 203.4l.1 .4-.2 .1z"/>
</g>
<path d="M37.2 200.9a10 10 0 0 0 4-1.2l.5-.1 .2 .3-.3 .8a1.58 1.58 0 0 0-.4 1.8z" fill="#81c34d"/>
<path d="M35.3 198.5a4.6 4.6 0 0 1 6.8 0l-.3 .2-.2 .5a3.2 3.2 0 0 0-2.8 .3 6.3 6.3 0 0 0-3.5-1z" fill="#00b8f1"/>
<path d="M34.5 200a4.2 4.2 0 0 0 4-.3 3.5 3.5 0 0 1 3.1-.4l.1 .2-.8 .2a7.8 7.8 0 0 1-6.1 .9h-.5z" fill="#f79633"/>
<g fill="#81c34d">
<path d="M36.5 200.9l.8 .4z"/>
<path d="M34.3 200.7l1.5 .1 1.9 1.8h-3.4z"/>
<path d="M37.5 201.5h.3l1.4 .7h-.5z"/>
</g>
<path d="M34.9 166.8a8.8 8.8 0 0 0 .5 6.4 7.8 7.8 0 0 0 4.9 4.5 8.5 8.5 0 0 0 5.6-8.2v-.2a2.82 2.82 0 0 0-.7-2.7 13.8 13.8 0 0 0-10.1 .1zM44.1 169.7l1.2 .6-.1 .9-1.2-1.4zM42.2 170l.5 .2-.3 1.9h-2.1zM42.9 170.2h.2l.3 1.9h-.8zM44.3 169l1.1-.1-.1 1.2-1.1-.6zM44.3 168.5l1.1-.4v.6l-1.1 .1zM44.6 166.9l.6 .3 .1 .7-1.1 .5-.3-.5zM43.8 166.6l.6 .2-.7 1-.2-.1zM42.4 166.3l1.2 .3-.3 1.1h-.5zM41.3 166.2l.9 .1 .4 1.4-.2 .1zM35.4 167.2l.4-.3 1.2-.4 1.6 .7 .1-.2-1.3-.5 1.7-.3h1.9l1.2 1.7-.3 .4-1.8-.7-.2 .2 1.9 .7-.1 .7 .4 .6-2.1 2.3h-1.5v.2a1.26 1.26 0 0 0 1.1 .8l1.1 .3a.26 .26 0 0 1 .3 .3 .26 .26 0 0 1-.3 .2l-.7 .2-.1 .2 1.9 .6a.74 .74 0 0 1 .6 .7 .74 .74 0 0 1-.6 .7l-.6 .4a1.47 1.47 0 0 1-1.9 .1l-1.2-.9 1.4-.3 .4-.2v-.2l-2.1-.7a.36 .36 0 0 1-.4-.4 .36 .36 0 0 1 .5-.3l1.5-.2 .1-.2a1.97 1.97 0 0 1-1.4-1.1l.1-1.2 .5-1.6a2.6 2.6 0 0 1 1.2 1.9 1.4 1.4 0 0 0-.8-2.3 1.93 1.93 0 0 1 2.1 .5 1.28 1.28 0 0 0-.7-1.3 1.28 1.28 0 0 0-1.4 .1h-.1a2.35 2.35 0 0 1 1.9-1.3 1.46 1.46 0 0 0-2.3 .9 1.49 1.49 0 0 0-2.4-.3 1.87 1.87 0 0 1 1.9 .7 1.79 1.79 0 0 0-2.4 1.4 3.1 3.1 0 0 1 2.2-.7 1.84 1.84 0 0 0-1.3 2.2l.9-1.2 .7-.5-.9 2.6-.8-.4-1.1-.1-.1-.4a6.7 6.7 0 0 1 .1-4.1zM42.8 173.4h.3a.97 .97 0 0 0 1.3 0 .97 .97 0 0 1-1.5 .2zM41.1 172.6h.3a1.21 1.21 0 0 0 1.5 0h.4a1.17 1.17 0 0 0 1.4 0l-.1 .2a1.4 1.4 0 0 1-1.6 0h-.2a1.28 1.28 0 0 1-1.7-.2zM43.3 170.2l.5-.2 1.3 1.4-.2 .7h-1.3z" fill="#ffd520"/>
<path d="M179.2 281.1l-6.1 5.7" fill="none" stroke="#373435" stroke-width=".21"/>
<path d="M103.8 267.9h1v.2h-1z" fill-rule="evenodd" fill="#373435"/>
<path d="M104.8 268h58.8M185.2 281.1l-6.1 5.7" fill="none" stroke="#373435" stroke-width=".21"/>
<path d="M119.8 162.4a3.7 3.7 0 0 1 2.7-1.1h62.6a3.8 3.8 0 0 1 3.8 3.7v52.5a3.8 3.8 0 0 1-3.8 3.8h-62.6a3.8 3.8 0 0 1-3.8-3.8v-52.5a3.7 3.7 0 0 1 1.1-2.6zM120.3 162.8a3.1 3.1 0 0 1 2.2-.9h62.6a3.2 3.2 0 0 1 3.2 3.1v52.5a3.2 3.2 0 0 1-3.2 3.2h-62.6a3.2 3.2 0 0 1-3.2-3.2v-52.5a3.1 3.1 0 0 1 1-2.2zM120.5 163.4a2.55 2.55 0 0 1 2-.9h62.6a2.56 2.56 0 0 1 2.6 2.5v52.5a2.56 2.56 0 0 1-2.6 2.6h-62.6a2.56 2.56 0 0 1-2.6-2.6v-52.5l.1-.5z" fill-rule="evenodd" fill="#9d4f1b"/>
<path d="M119.7 190.7h68.5v.6h-68.5z" fill-rule="evenodd" fill="#fefefe"/>
<path d="M164.9 181.1h10.9v6.8h-10.9z" fill-rule="evenodd" fill="#235b35"/>
<path d="M123.2 198h13.5v7.5h-13.5z" fill-rule="evenodd" fill="#ffd520"/>
<path d="M123.5 198.3h12.9v6.9h-12.9z" fill-rule="evenodd" fill="#9d4f1b"/>
<path d="M149.2 211.5h10.9v6.8h-10.9z" fill-rule="evenodd" fill="#235b35"/>
<path d="M123.2 168.8h14.3v8.7h-14.3z" fill-rule="evenodd" fill="#fefefe"/>
<path d="M132.9 169.9h.2l.1-.2 .1 .2h.3l-.2 .2 .7 .4 .3 .6h.6l.4 .4 1.3-.2 .1-.2 .1 .2h.3l-.2 .2 .3 .1-.3 .1-.1 .2-.1-.2-.2 .1-.1-.2-.5 .2 .3 .4a1.61 1.61 0 0 1 .8 1.3l.1 .2-.2 .1-.3-.1a1.62 1.62 0 0 1-.8-1.3 .4 .4 0 0 0-.6-.1 .4 .4 0 0 0 .1 .6h.2l-.2 .1 .1 .3-.2-.1-.2 .2v-.2h-.3l.2-.2-.2-.2 .3 .1-.3-.8-.2-.1v.2l-.7 .1 .1 .4-.2-.2-.2 .2v-.2l-.3 .1 .2-.2-.2-.2h.3l-.1-.2 .3 .2 .5-.3-.6-.4-.7 .1-.5-.6a.71 .71 0 0 1 .6-.4 .71 .71 0 0 1 .7 .4v-.3l-.4-.4-.2-.1-.1 .2-.1-.2h-.2l.2-.1z" fill-rule="evenodd" fill="#fec537" stroke="#ffcc29" stroke-width=".21"/>
<path d="M137 173.3l.2 .4-.2 .1-.3-.1z" fill-rule="evenodd" fill="#fec537"/>
<g font-size="6" fill="#373435">
<text x="96.1" y="250.8">STATE STRATEGIC TOURING ROUTE</text>
<text x="105.5" y="257.5">DIRECTION SIGN - EXAMPLES</text>
</g>
<text font-size="5.6" fill="#373435" x="92.4" y="27.8">EXAMPLES</text>
<text font-size="5.5" fill="#373435" x="175.1" y="273">TC2025_9</text>
<g font-size="5.3" fill="#fefefe">
<text x="175.5" y="50.2">’</text>
<text x="175.5" y="129.4">’</text>
</g>
<g font-size="4.5" fill="#fefefe">
<text x="49.3" y="51.1">PACIFIC COAST</text>
<text x="142.9" y="51.1">AUSTRALIA S</text>
<text x="49.3" y="58.6">WAY</text>
<text x="142.9" y="58.6">COUNTRY WAY</text>
<text x="52.6" y="91.1">LEICHHARDT</text>
<text x="144.2" y="91.1">CAPRICORN</text>
<text x="52.6" y="98.7">WAY</text>
<text x="144.2" y="98.7">WAY</text>
<text x="49.3" y="130.2">PACIFIC COAST</text>
<text x="142.9" y="130.2">AUSTRALIA S</text>
<text x="49.3" y="137.8">WAY</text>
<text x="142.9" y="137.8">COUNTRY WAY</text>
<text x="51.3" y="170.3">PACIFIC COAST</text>
<text x="142" y="170.3">GREAT INLAND</text>
<text x="51.3" y="177.8">WAY</text>
<text x="142" y="177.8">WAY</text>
<text x="51.3" y="200.2">OVERLANDERS</text>
<text x="142" y="200.2">CAPRICORN</text>
<text x="51.3" y="207.8">WAY</text>
<text x="142" y="207.8">WAY</text>
</g>
<g font-size="4.5" fill="#ffd520">
<text x="123.5" y="54.9">ACW</text>
<text x="72.5" y="67.9">A1</text>
<text x="165.3" y="67.9">A3</text>
<text x="38" y="95.3">LW</text>
<text x="128.5" y="94.9">CW</text>
<text x="75.1" y="108">A5</text>
<text x="166.2" y="108">A4</text>
<text x="123.5" y="134">ACW</text>
<text x="74.7" y="186.8">A1</text>
<text x="165.9" y="186.8">A7</text>
<text x="125.5" y="204">CW</text>
<text x="58.5" y="217.2">A6</text>
<text x="149.7" y="217.2">A4</text>
</g>
<g font-size="4.5" fill="#f5d72a">
<text x="59.3" y="147.1">A1</text>
<text x="150.1" y="147.1">A3</text>
</g>
<g font-size="4.2" fill="#373435">
<text x="103.8" y="267.5">ISSUED AS OFFICIAL TRAFFIC SIGN</text>
<text x="174.7" y="285.6">E</text>
<text x="180.9" y="285.6">F</text>
<text x="186.5" y="285.6">G</text>
</g>
<text font-size="4" fill="#fefefe" x="142" y="186.8">FOLLOW</text>
<g font-size="3.8" fill="#fefefe">
<text x="142.9" y="67.6">FOLLOW</text>
<text x="127.7" y="146.8">FOLLOW</text>
<text x="163.6" y="146.8">AHEAD</text>
<text x="127.5" y="216.8">FOLLOW</text>
<text x="163.9" y="216.8">AHEAD</text>
</g>
<g font-size="3.7" fill="#fefefe">
<text x="49.3" y="67.6">FOLLOW</text>
<text x="52.6" y="107.7">FOLLOW</text>
<text x="144.2" y="107.7">FOLLOW</text>
<text x="36.1" y="146.8">FOLLOW</text>
<text x="72" y="146.8">AHEAD</text>
<text x="51.3" y="186.4">FOLLOW</text>
<text x="35.9" y="216.8">FOLLOW</text>
<text x="72.2" y="216.8">AHEAD</text>
</g>
<text font-size="3.5" fill="#5f3c36" x="123.7" y="173.2">Great</text>
<g font-size="3.5" fill="#373435">
<text x="21.6" y="267.9">Department of Transport and Main Roads</text>
<text x="17.7" y="271.8">Infrastructure Management &amp; Delivery Division</text>
<text x="16.7" y="280.6">Designed</text>
<text x="42.7" y="280.6">Checked</text>
<text x="69.7" y="280.6">Scale</text>
<text x="99.2" y="281.5">A/PRINCIPAL ENGINEER</text>
<text x="154.5" y="276.2">10/11/25</text>
<text x="157.4" y="281.5">Date</text>
<text x="178.4" y="278.9">Page 9 of 9</text>
<text x="17" y="284.8">RH 2/14</text>
<text x="42.7" y="285.1">DJ 11/25</text>
<text x="69.7" y="285.2">Not to Scale</text>
<text x="99.2" y="285">(Traffic Engineering Practice)</text>
</g>
<text font-size="2.6" fill="#5f3c36" x="123.7" y="175.3">Inland Way</text>
</svg>
